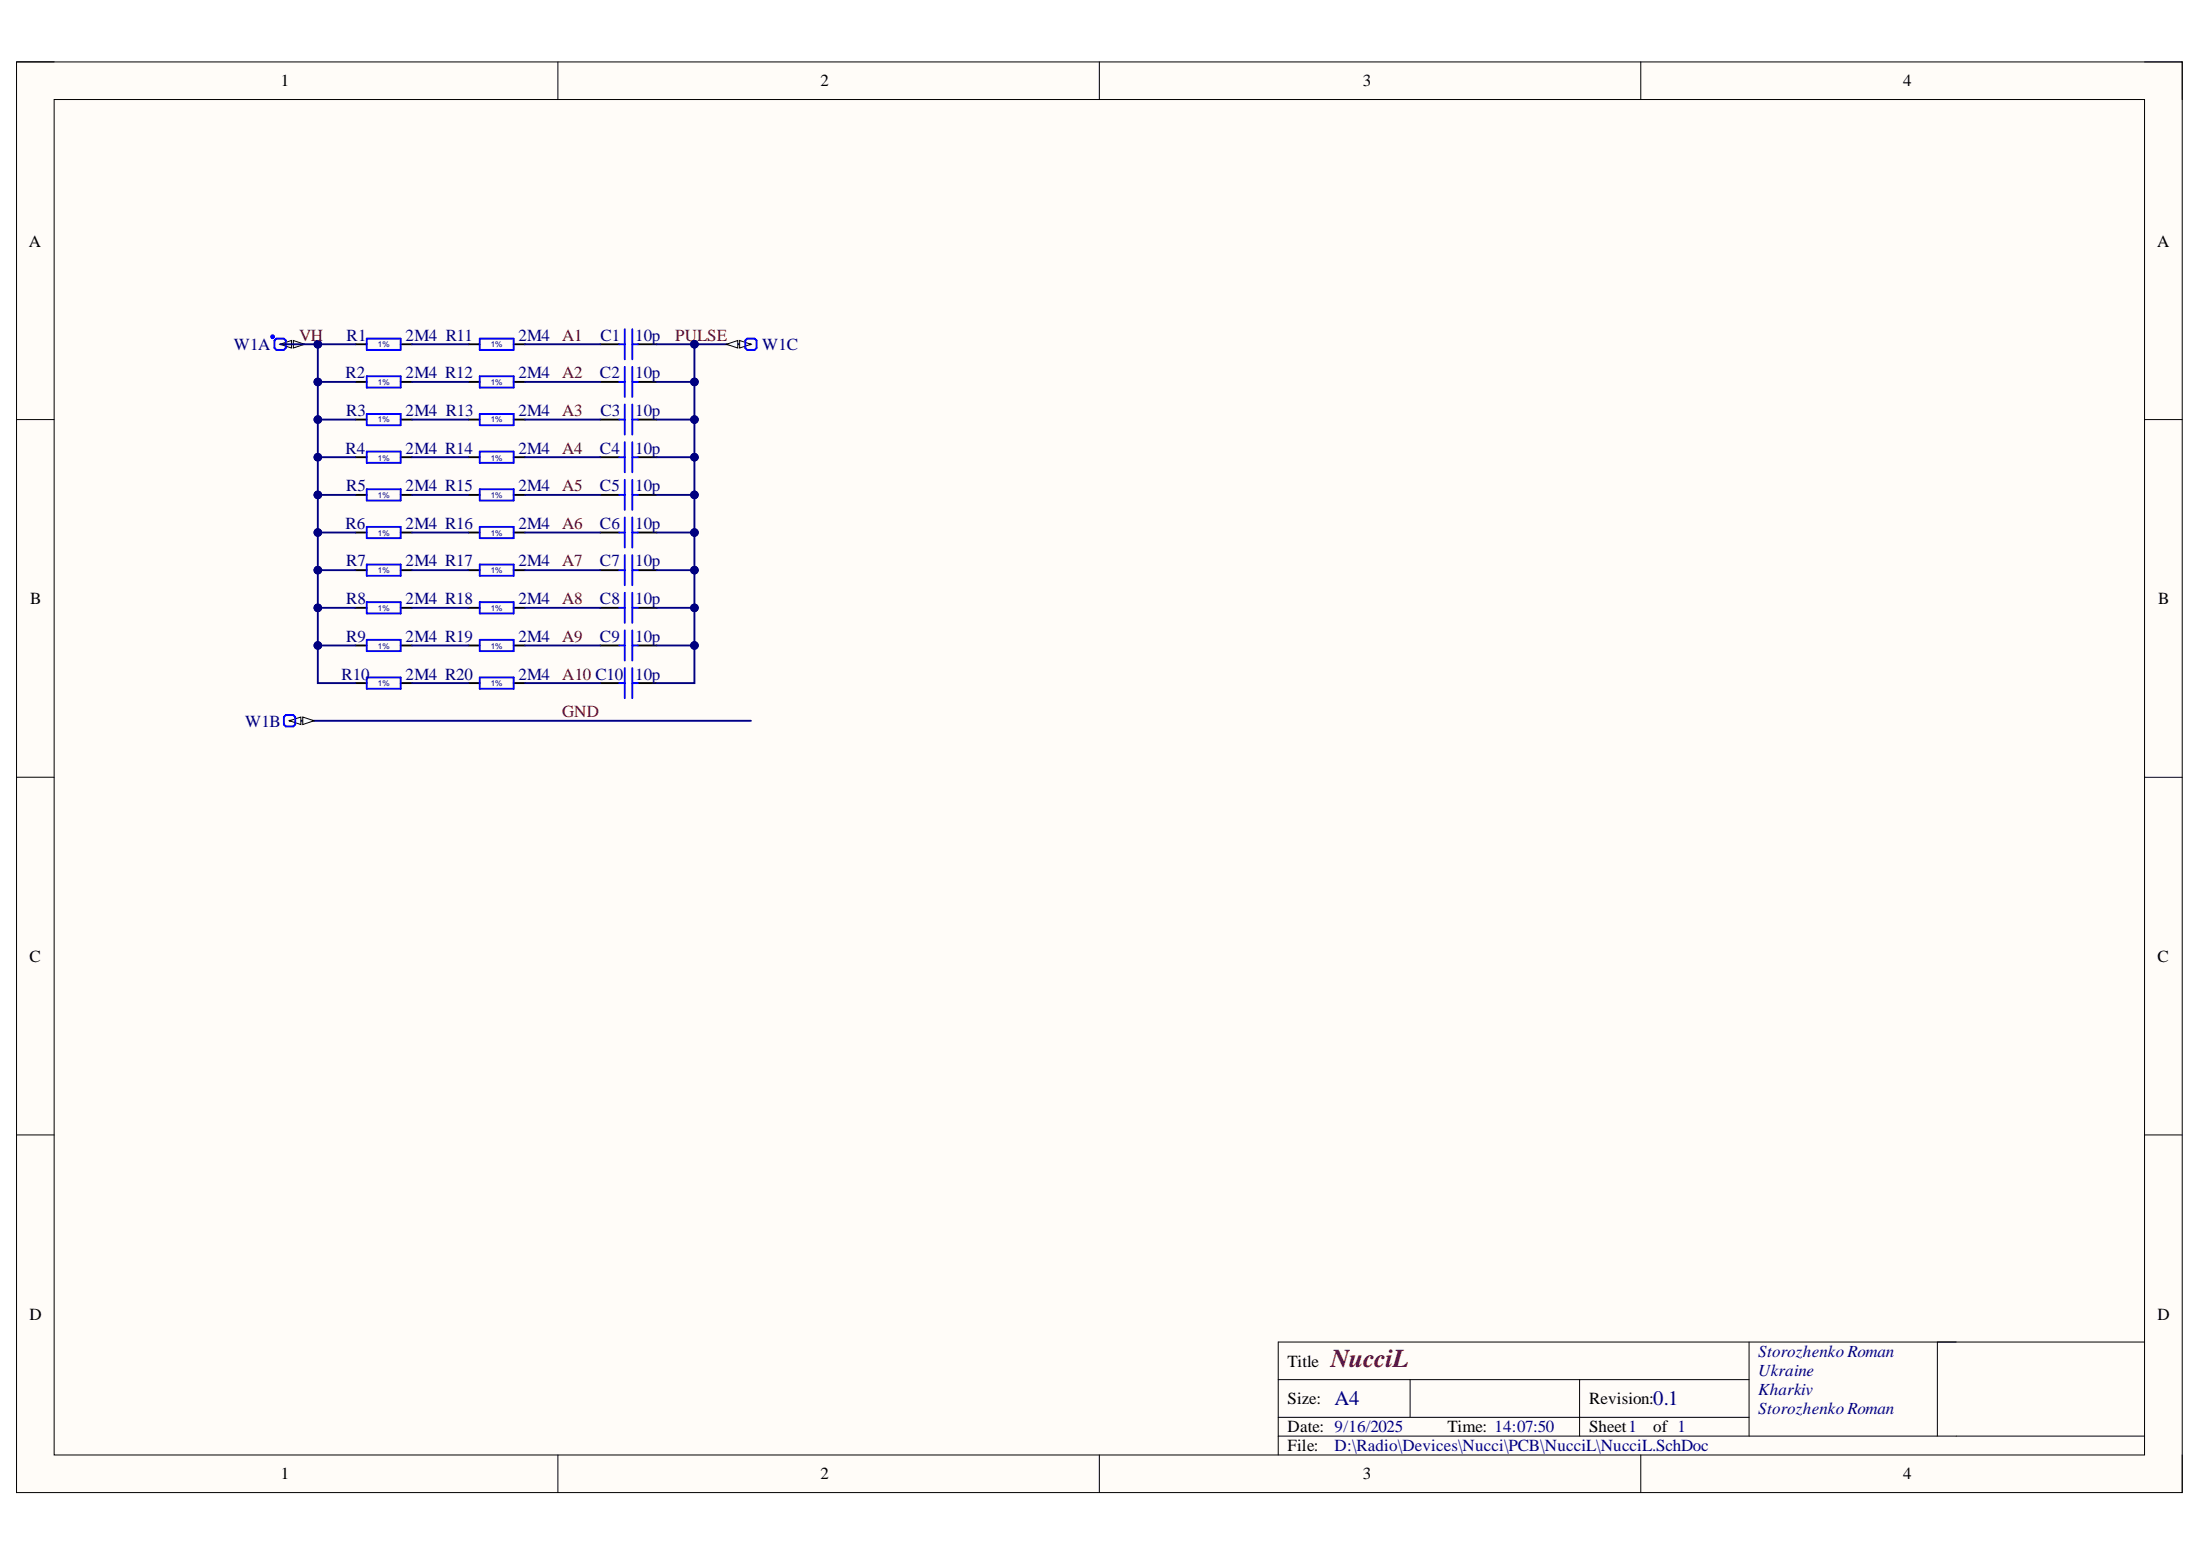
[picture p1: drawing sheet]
<svg xmlns="http://www.w3.org/2000/svg" width="297mm" height="210mm" viewBox="0 0 297 210" stroke-linecap="round" stroke-linejoin="round" font-family="sans-serif">
<path d="M2.2 8.4h292.4v193.1h-292.4z" fill-rule="evenodd" fill="#fffcf8"/>
<path d="M2.2 8.4h292.4v193.1h-292.4z" fill="none" stroke="#000" stroke-width=".14"/>
<path d="M7.3 13.4h282.3v183h-282.3z" fill-rule="evenodd" fill="#fffcf8"/>
<g fill="none" stroke="#000" stroke-width=".14">
<path d="M2.2 8.4h5.1M7.3 13.4h282.3v183h-282.3zM75.3 8.4v5M148.4 8.4v5M221.5 8.4v5M289.6 8.4h5v5M2.2 56.6h5.1M289.6 56.6h5M2.2 104.9h5.1M289.6 104.9h5M2.2 153.2h5.1M289.6 153.2h5"/>
<path d="M75.3 196.4v5.1M148.4 196.4v5.1M172.6 186.2h63.6M172.6 193.9h117M172.6 191.3h63.6M190.4 186.2v5.1M213.3 186.2v7.7M221.5 196.4v5.1M236.2 181.2v12.7M261.6 181.2v12.7M289.6 181.2h-117v15.2M294.6 196.4v5.1"/>
</g>
<g fill="none" stroke="#000" stroke-width=".25">
<path d="M48 46.5h1.5M48 51.6h1.5M48 56.6h1.5M54.1 46.5h1.5M54.1 51.6h1.5M54.1 56.6h1.5M63.2 46.5h1.6M63.2 51.6h1.6M63.2 56.6h1.6M69.4 46.5h1.5M69.4 51.6h1.5M69.4 56.6h1.5"/>
<path d="M81 46.5h2.6M81 51.6h2.6M81 56.6h2.6M86.1 46.5h2.6M86.1 51.6h2.6M86.1 56.6h2.6M48 61.7h1.5M48 66.8h1.5M48 71.9h1.5M48 77h1.5M54.1 61.7h1.5M54.1 66.8h1.5"/>
<path d="M54.1 71.9h1.5M54.1 77h1.5M63.2 61.7h1.6M63.2 66.8h1.6M63.2 71.9h1.6M63.2 77h1.6M69.4 61.7h1.5M69.4 66.8h1.5M69.4 71.9h1.5M69.4 77h1.5M81 61.7h2.6M81 66.8h2.6"/>
<path d="M81 71.9h2.6M81 77h2.6M86.1 61.7h2.6M86.1 66.8h2.6M86.1 71.9h2.6M86.1 77h2.6M48 82h1.5M48 87.1h1.5M48 92.2h1.5M54.1 82h1.5M54.1 87.1h1.5M54.1 92.2h1.5"/>
<path d="M63.2 82h1.6M63.2 87.1h1.6M63.2 92.2h1.6M69.4 82h1.5M69.4 87.1h1.5M69.4 92.2h1.5M81 82h2.6M81 87.1h2.6M81 92.2h2.6M86.1 82h2.6M86.1 87.1h2.6M86.1 92.2h2.6"/>
</g>
<g fill="none" stroke="#00f" stroke-width=".25">
<path d="M49.5 45.7h4.6v1.5h-4.6zM49.5 50.8h4.6v1.5h-4.6zM49.5 55.9h4.6v1.5h-4.6zM64.8 45.7h4.6v1.5h-4.6zM64.8 50.8h4.6v1.5h-4.6zM64.8 55.9h4.6v1.5h-4.6zM83.6 46.5h.8M83.6 51.6h.8M83.6 56.6h.8M84.4 44.4v4.1M84.4 49.5v4.1M84.4 54.6v4.1"/>
<path d="M84.4 59.7v4.1M85.4 44.4v4.1M85.4 49.5v4.1M85.4 54.6v4.1M85.4 59.7v4.1M85.4 46.5h.7M85.4 51.6h.7M85.4 56.6h.7M49.5 61h4.6v1.5h-4.6zM49.5 66h4.6v1.6h-4.6zM49.5 71.1h4.6v1.5h-4.6zM49.5 76.2h4.6v1.5h-4.6z"/>
<path d="M64.8 61h4.6v1.5h-4.6zM64.8 66h4.6v1.6h-4.6zM64.8 71.1h4.6v1.5h-4.6zM64.8 76.2h4.6v1.5h-4.6zM83.6 61.7h.8M83.6 66.8h.8M83.6 71.9h.8M83.6 77h.8M84.4 64.8v4M84.4 69.8v4.1M84.4 74.9v4.1M85.4 64.8v4"/>
<path d="M85.4 69.8v4.1M85.4 74.9v4.1M85.4 61.7h.7M85.4 66.8h.7M85.4 71.9h.7M85.4 77h.7M49.5 81.3h4.6v1.5h-4.6zM49.5 86.4h4.6v1.5h-4.6zM49.5 91.4h4.6v1.6h-4.6zM64.8 81.3h4.6v1.5h-4.6zM64.8 86.4h4.6v1.5h-4.6zM64.8 91.4h4.6v1.6h-4.6z"/>
<path d="M83.6 82h.8M83.6 87.1h.8M83.6 92.2h.8M84.4 80v4.1M84.4 85.1v4.1M84.4 90.2v4M85.4 80v4.1M85.4 85.1v4.1M85.4 90.2v4M85.4 82h.7M85.4 87.1h.7M85.4 92.2h.7"/>
</g>
<path d="M37.8 46.5l1.6-.5v1z" fill="#f8fcff"/>
<path d="M37.8 46.5l1.6-.5v1z" fill="none" stroke="#000" stroke-width=".14"/>
<path d="M39.6 46l1.5 .5-1.5 .5z" fill="#f8fcff"/>
<path d="M39.6 46l1.5 .5-1.5 .5z" fill="none" stroke="#000" stroke-width=".14"/>
<path d="M37.1 46l.2-.3h1l.3 .3v1l-.3 .2h-1l-.2-.2z" fill="none" stroke="#00f" stroke-width=".25"/>
<circle cx="36.8" cy="45.5" r=".25" fill="#00f"/>
<circle cx="36.8" cy="45.5" r=".25" fill="none" stroke="#00f" stroke-width=".14"/>
<path d="M37.8 46.5h10.2" fill="none" stroke="#000080" stroke-width=".25"/>
<circle cx="42.9" cy="46.5" r=".51" fill="#000080"/>
<circle cx="42.9" cy="46.5" r=".51" fill="none" stroke="#000080" stroke-width=".14"/>
<path d="M42.9 51.6h5.1" fill="none" stroke="#000080" stroke-width=".25"/>
<circle cx="42.9" cy="51.6" r=".51" fill="#000080"/>
<circle cx="42.9" cy="51.6" r=".51" fill="none" stroke="#000080" stroke-width=".14"/>
<path d="M42.9 56.6h5.1" fill="none" stroke="#000080" stroke-width=".25"/>
<circle cx="42.9" cy="56.6" r=".51" fill="#000080"/>
<circle cx="42.9" cy="56.6" r=".51" fill="none" stroke="#000080" stroke-width=".14"/>
<path d="M42.9 61.7h5.1" fill="none" stroke="#000080" stroke-width=".25"/>
<circle cx="42.9" cy="61.7" r=".51" fill="#000080"/>
<circle cx="42.9" cy="61.7" r=".51" fill="none" stroke="#000080" stroke-width=".14"/>
<path d="M42.9 66.8h5.1" fill="none" stroke="#000080" stroke-width=".25"/>
<circle cx="42.9" cy="66.8" r=".51" fill="#000080"/>
<circle cx="42.9" cy="66.8" r=".51" fill="none" stroke="#000080" stroke-width=".14"/>
<path d="M42.9 71.9h5.1" fill="none" stroke="#000080" stroke-width=".25"/>
<circle cx="42.9" cy="71.9" r=".51" fill="#000080"/>
<circle cx="42.9" cy="71.9" r=".51" fill="none" stroke="#000080" stroke-width=".14"/>
<path d="M42.9 77h5.1" fill="none" stroke="#000080" stroke-width=".25"/>
<circle cx="42.9" cy="77" r=".51" fill="#000080"/>
<circle cx="42.9" cy="77" r=".51" fill="none" stroke="#000080" stroke-width=".14"/>
<path d="M42.9 82h5.1" fill="none" stroke="#000080" stroke-width=".25"/>
<circle cx="42.9" cy="82" r=".51" fill="#000080"/>
<circle cx="42.9" cy="82" r=".51" fill="none" stroke="#000080" stroke-width=".14"/>
<path d="M42.9 87.1h5.1" fill="none" stroke="#000080" stroke-width=".25"/>
<circle cx="42.9" cy="87.1" r=".51" fill="#000080"/>
<circle cx="42.9" cy="87.1" r=".51" fill="none" stroke="#000080" stroke-width=".14"/>
<path d="M42.9 46.5v45.7h5.1" fill="none" stroke="#000080" stroke-width=".25"/>
<circle cx="42.9" cy="87.1" r=".51" fill="#000080"/>
<circle cx="42.9" cy="87.1" r=".51" fill="none" stroke="#000080" stroke-width=".14"/>
<circle cx="42.9" cy="82" r=".51" fill="#000080"/>
<circle cx="42.9" cy="82" r=".51" fill="none" stroke="#000080" stroke-width=".14"/>
<circle cx="42.9" cy="77" r=".51" fill="#000080"/>
<circle cx="42.9" cy="77" r=".51" fill="none" stroke="#000080" stroke-width=".14"/>
<circle cx="42.9" cy="71.9" r=".51" fill="#000080"/>
<circle cx="42.9" cy="71.9" r=".51" fill="none" stroke="#000080" stroke-width=".14"/>
<circle cx="42.9" cy="66.8" r=".51" fill="#000080"/>
<circle cx="42.9" cy="66.8" r=".51" fill="none" stroke="#000080" stroke-width=".14"/>
<circle cx="42.9" cy="61.7" r=".51" fill="#000080"/>
<circle cx="42.9" cy="61.7" r=".51" fill="none" stroke="#000080" stroke-width=".14"/>
<circle cx="42.9" cy="56.6" r=".51" fill="#000080"/>
<circle cx="42.9" cy="56.6" r=".51" fill="none" stroke="#000080" stroke-width=".14"/>
<circle cx="42.9" cy="51.6" r=".51" fill="#000080"/>
<circle cx="42.9" cy="51.6" r=".51" fill="none" stroke="#000080" stroke-width=".14"/>
<circle cx="42.9" cy="46.5" r=".51" fill="#000080"/>
<circle cx="42.9" cy="46.5" r=".51" fill="none" stroke="#000080" stroke-width=".14"/>
<path d="M70.9 46.5h10.1M70.9 51.6h10.1M70.9 56.6h10.1M88.7 51.6h5.1M70.9 61.7h10.1M70.9 66.8h10.1M70.9 71.9h10.1M70.9 77h10.1M39.1 97.3h62.3M70.9 82h10.1M70.9 87.1h10.1M70.9 92.2h10.1" fill="none" stroke="#000080" stroke-width=".25"/>
<circle cx="93.8" cy="51.6" r=".51" fill="#000080"/>
<circle cx="93.8" cy="51.6" r=".51" fill="none" stroke="#000080" stroke-width=".14"/>
<path d="M88.7 56.6h5.1" fill="none" stroke="#000080" stroke-width=".25"/>
<circle cx="93.8" cy="56.6" r=".51" fill="#000080"/>
<circle cx="93.8" cy="56.6" r=".51" fill="none" stroke="#000080" stroke-width=".14"/>
<path d="M88.7 61.7h5.1" fill="none" stroke="#000080" stroke-width=".25"/>
<circle cx="93.8" cy="61.7" r=".51" fill="#000080"/>
<circle cx="93.8" cy="61.7" r=".51" fill="none" stroke="#000080" stroke-width=".14"/>
<path d="M88.7 66.8h5.1" fill="none" stroke="#000080" stroke-width=".25"/>
<circle cx="93.8" cy="66.8" r=".51" fill="#000080"/>
<circle cx="93.8" cy="66.8" r=".51" fill="none" stroke="#000080" stroke-width=".14"/>
<path d="M88.7 71.9h5.1" fill="none" stroke="#000080" stroke-width=".25"/>
<circle cx="93.8" cy="71.9" r=".51" fill="#000080"/>
<circle cx="93.8" cy="71.9" r=".51" fill="none" stroke="#000080" stroke-width=".14"/>
<path d="M88.7 77h5.1" fill="none" stroke="#000080" stroke-width=".25"/>
<circle cx="93.8" cy="77" r=".51" fill="#000080"/>
<circle cx="93.8" cy="77" r=".51" fill="none" stroke="#000080" stroke-width=".14"/>
<path d="M88.7 82h5.1" fill="none" stroke="#000080" stroke-width=".25"/>
<circle cx="93.8" cy="82" r=".51" fill="#000080"/>
<circle cx="93.8" cy="82" r=".51" fill="none" stroke="#000080" stroke-width=".14"/>
<path d="M88.7 87.1h5.1" fill="none" stroke="#000080" stroke-width=".25"/>
<circle cx="93.8" cy="87.1" r=".51" fill="#000080"/>
<circle cx="93.8" cy="87.1" r=".51" fill="none" stroke="#000080" stroke-width=".14"/>
<path d="M88.7 46.5h5.1v45.7h-5.1" fill="none" stroke="#000080" stroke-width=".25"/>
<circle cx="93.8" cy="87.1" r=".51" fill="#000080"/>
<circle cx="93.8" cy="87.1" r=".51" fill="none" stroke="#000080" stroke-width=".14"/>
<circle cx="93.8" cy="82" r=".51" fill="#000080"/>
<circle cx="93.8" cy="82" r=".51" fill="none" stroke="#000080" stroke-width=".14"/>
<circle cx="93.8" cy="77" r=".51" fill="#000080"/>
<circle cx="93.8" cy="77" r=".51" fill="none" stroke="#000080" stroke-width=".14"/>
<circle cx="93.8" cy="71.9" r=".51" fill="#000080"/>
<circle cx="93.8" cy="71.9" r=".51" fill="none" stroke="#000080" stroke-width=".14"/>
<circle cx="93.8" cy="66.8" r=".51" fill="#000080"/>
<circle cx="93.8" cy="66.8" r=".51" fill="none" stroke="#000080" stroke-width=".14"/>
<circle cx="93.8" cy="61.7" r=".51" fill="#000080"/>
<circle cx="93.8" cy="61.7" r=".51" fill="none" stroke="#000080" stroke-width=".14"/>
<circle cx="93.8" cy="56.6" r=".51" fill="#000080"/>
<circle cx="93.8" cy="56.6" r=".51" fill="none" stroke="#000080" stroke-width=".14"/>
<circle cx="93.8" cy="51.6" r=".51" fill="#000080"/>
<circle cx="93.8" cy="51.6" r=".51" fill="none" stroke="#000080" stroke-width=".14"/>
<circle cx="93.8" cy="46.5" r=".51" fill="#000080"/>
<circle cx="93.8" cy="46.5" r=".51" fill="none" stroke="#000080" stroke-width=".14"/>
<path d="M93.8 46.5h7.6" fill="none" stroke="#000080" stroke-width=".25"/>
<circle cx="93.8" cy="46.5" r=".51" fill="#000080"/>
<circle cx="93.8" cy="46.5" r=".51" fill="none" stroke="#000080" stroke-width=".14"/>
<path d="M55.6 46.5h7.6M55.6 51.6h7.6M55.6 56.6h7.6M55.6 61.7h7.6M55.6 66.8h7.6M55.6 71.9h7.6M55.6 77h7.6M55.6 82h7.6M55.6 87.1h7.6M55.6 92.2h7.6" fill="none" stroke="#000080" stroke-width=".25"/>
<path d="M99.9 46l1.5 .5-1.5 .5z" fill="#f8fcff"/>
<path d="M99.9 46l1.5 .5-1.5 .5z" fill="none" stroke="#000" stroke-width=".14"/>
<path d="M98.1 46.5l1.5-.5v1z" fill="#f8fcff"/>
<path d="M98.1 46.5l1.5-.5v1z" fill="none" stroke="#000" stroke-width=".14"/>
<path d="M100.6 46l.3-.3h1l.3 .3v1l-.3 .2h-1l-.3-.2z" fill="none" stroke="#00f" stroke-width=".25"/>
<path d="M39.1 97.3l1.5-.5v1z" fill="#f8fcff"/>
<path d="M39.1 97.3l1.5-.5v1z" fill="none" stroke="#000" stroke-width=".14"/>
<path d="M40.9 96.8l1.5 .5-1.5 .5z" fill="#f8fcff"/>
<path d="M40.9 96.8l1.5 .5-1.5 .5z" fill="none" stroke="#000" stroke-width=".14"/>
<path d="M38.3 96.8l.3-.3h1l.3 .3v1l-.3 .3h-1l-.3-.3z" fill="none" stroke="#00f" stroke-width=".25"/>
<text font-size="3.5" fill="#800000" x="179.7" y="184.5">NucciL</text>
<g font-size="2.8" fill="#000080">
<text x="180.2" y="189.7">A4</text>
<text x="223.2" y="189.7">0.1</text>
</g>
<g font-size="2.3">
<text x="37.9" y="11.7">1</text>
<text x="110.8" y="11.7">2</text>
<text x="184" y="11.7">3</text>
<text x="257" y="11.7">4</text>
<text x="3.9" y="33.3">A</text>
<text x="291.2" y="33.3">A</text>
<text x="4.1" y="81.5">B</text>
<text x="291.4" y="81.5">B</text>
<text x="4" y="129.8">C</text>
<text x="291.3" y="129.8">C</text>
<text x="4" y="178.1">D</text>
<text x="291.3" y="178.1">D</text>
<text x="173.8" y="184.5">Title</text>
<text x="173.8" y="189.6">Size:</text>
<text x="214.6" y="189.6">Revision:</text>
<text x="173.8" y="193.4">Date: 9/16/2025</text>
<text x="173.8" y="195.9">File:</text>
<text x="195.4" y="193.4">Time: 14:07:50</text>
<text x="214.6" y="193.4">Sheet1</text>
<text x="223.2" y="193.4">of 1</text>
<text x="37.9" y="199.7">1</text>
<text x="110.8" y="199.7">2</text>
<text x="184" y="199.7">3</text>
<text x="257" y="199.7">4</text>
</g>
<g font-size="2.3" fill="#000080">
<text x="31.6" y="47.3">W1A</text>
<text x="46.8" y="46">R1</text>
<text x="54.8" y="46">2M4 R11</text>
<text x="70" y="46">2M4</text>
<text x="81.1" y="46">C1</text>
<text x="85.7" y="46">10p</text>
<text x="102.9" y="47.3">W1C</text>
<text x="46.6" y="51.1">R2</text>
<text x="54.8" y="51.1">2M4 R12</text>
<text x="70" y="51.1">2M4</text>
<text x="81" y="51.1">C2</text>
<text x="85.7" y="51.1">10p</text>
<text x="46.7" y="56.2">R3</text>
<text x="54.8" y="56.2">2M4 R13</text>
<text x="70" y="56.2">2M4</text>
<text x="81.1" y="56.2">C3</text>
<text x="85.7" y="56.2">10p</text>
<text x="46.6" y="61.2">R4</text>
<text x="54.8" y="61.2">2M4 R14</text>
<text x="70" y="61.2">2M4</text>
<text x="81" y="61.2">C4</text>
<text x="85.7" y="61.2">10p</text>
<text x="46.6" y="71.4">R6</text>
<text x="46.7" y="66.3">R5</text>
<text x="54.8" y="66.3">2M4 R15</text>
<text x="54.8" y="71.4">2M4 R16</text>
<text x="70" y="66.3">2M4</text>
<text x="70" y="71.4">2M4</text>
<text x="81" y="66.3">C5</text>
<text x="81" y="71.4">C6</text>
<text x="85.7" y="66.3">10p</text>
<text x="85.7" y="71.4">10p</text>
<text x="46.7" y="76.5">R7</text>
<text x="54.8" y="76.5">2M4 R17</text>
<text x="70" y="76.5">2M4</text>
<text x="81" y="76.5">C7</text>
<text x="85.7" y="76.5">10p</text>
<text x="46.7" y="81.5">R8</text>
<text x="54.8" y="81.5">2M4 R18</text>
<text x="70" y="81.5">2M4</text>
<text x="81" y="81.5">C8</text>
<text x="85.7" y="81.5">10p</text>
<text x="46.7" y="86.6">R9</text>
<text x="54.8" y="86.6">2M4 R19</text>
<text x="70" y="86.6">2M4</text>
<text x="81" y="86.6">C9</text>
<text x="85.7" y="86.6">10p</text>
<text x="46.1" y="91.8">R10</text>
<text x="54.8" y="91.8">2M4 R20</text>
<text x="70" y="91.8">2M4</text>
<text x="85.7" y="91.8">10p</text>
<text x="33.1" y="98.1">W1B</text>
<text x="237.4" y="183.2">Storozhenko Roman</text>
<text x="237.4" y="185.7">Ukraine</text>
<text x="237.4" y="188.3">Kharkiv</text>
<text x="237.4" y="190.8">Storozhenko Roman</text>
<text x="180.2" y="195.9">D:\Radio\Devices\Nucci\PCB\NucciL\NucciL.SchDoc</text>
</g>
<g font-size="2.3" fill="#800000">
<text x="40.4" y="46">VH</text>
<text x="75.9" y="46">A1</text>
<text x="91.2" y="46">PULSE</text>
<text x="75.9" y="51.1">A2</text>
<text x="75.9" y="56.2">A3</text>
<text x="75.9" y="61.2">A4</text>
<text x="75.9" y="66.3">A5</text>
<text x="75.9" y="71.4">A6</text>
<text x="75.9" y="76.5">A7</text>
<text x="75.9" y="81.5">A8</text>
<text x="75.9" y="86.6">A9</text>
<text x="75.9" y="91.8">A10 C10</text>
<text x="75.9" y="96.8">GND</text>
</g>
<g font-size="1.1" fill="#000080">
<text x="51" y="46.9">1%</text>
<text x="66.3" y="46.9">1%</text>
<text x="51" y="51.9">1%</text>
<text x="66.3" y="51.9">1%</text>
<text x="51" y="57">1%</text>
<text x="66.3" y="57">1%</text>
<text x="51" y="62.2">1%</text>
<text x="66.3" y="62.2">1%</text>
<text x="51" y="67.2">1%</text>
<text x="66.3" y="67.2">1%</text>
<text x="51" y="72.3">1%</text>
<text x="51" y="77.4">1%</text>
<text x="66.3" y="72.3">1%</text>
<text x="66.3" y="77.4">1%</text>
<text x="51" y="82.5">1%</text>
<text x="66.3" y="82.5">1%</text>
<text x="51" y="87.5">1%</text>
<text x="66.3" y="87.5">1%</text>
<text x="51" y="92.6">1%</text>
<text x="66.3" y="92.6">1%</text>
</g>
</svg>
